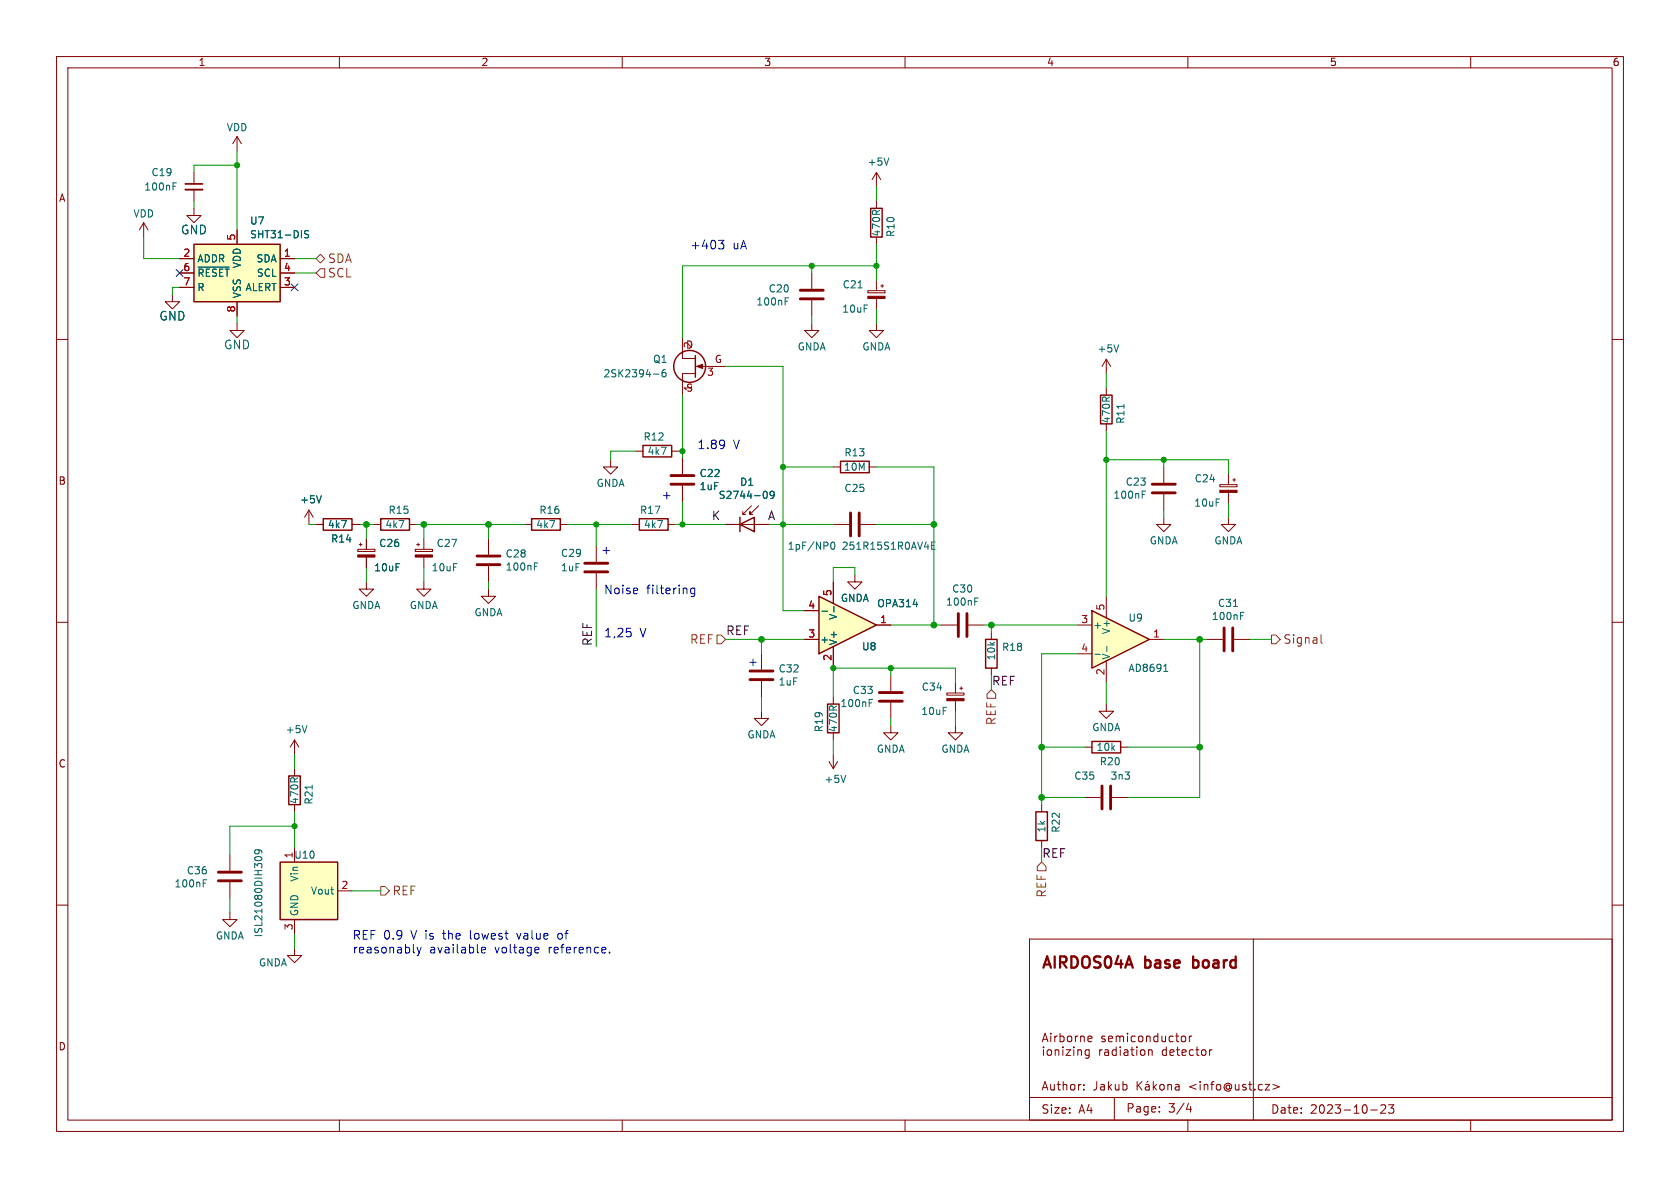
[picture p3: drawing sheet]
<svg xmlns="http://www.w3.org/2000/svg" width="297mm" height="210mm" viewBox="0 0 297 210" stroke-linecap="round" stroke-linejoin="round" font-family="sans-serif">
<g fill="none" stroke="#840000" stroke-width=".18">
<path d="M10 10h277v190h-277zM12 12h273v186h-273zM60 10v2M110 10v2M160 10v2M210 10v2M260 10v2M25.4 39.4l-.8 1.2M25.4 39.4v2.5M25.4 39.4l.8 1.2M34.3 36.8v1.3h1.3l-1.3 1.3-1.3-1.3h1.3M34.3 30.5v2"/>
<path d="M34.3 33.5v2.1M10 60h2M31.7 45.7h2.6M31.7 50.8h2.6M31.7 48.3h2.6M41.9 40.6v2.6M41.9 53.3v2.6M49.5 45.7h2.6M49.5 50.8h2.6M49.5 48.3h2.6M120.6 59.7v3.7h2.3M285 60h2"/>
<path d="M112.4 79.8h1.3M118.7 79.8h1.3M122.9 66h-2.3v3.9M122.9 64.8h5.4M92.7 92.7h1.3M99.1 92.7h1.2M105.4 96.5v2.8M128.3 92.7h7.6M131.3 90.9h.5M132.8 89.4l-1.5 1.5v-.5M134.1 89.4l-1.5 1.5v-.5v.5h.5M147.3 92.7h2.8"/>
<path d="M152.1 92.7h2.8M10 110h2M105.4 101.3v2.8M134.6 115.6v2.8M151.1 101.6v1.3h1.3l-1.3 1.2-1.2-1.2h1.2M157.5 119.4v2.8M166.4 110.5h2.8M171.2 110.5h2.8M213.4 113h2.8M218.2 113h2.8M285 110h2M134.6 125.7v1.3h1.3l-1.3 1.3-1.3-1.3h1.3"/>
<path d="M134.6 120.4v2.8M146.6 134.6l.7 1.3M147.3 123.2v1.3M147.3 129.5v1.3M147.3 133.4v2.5M148.1 134.6l-.8 1.3M157.5 128.3v1.2h1.2l-1.2 1.3-1.3-1.3h1.3M157.5 124.2v2.8M167.4 122.5h3v.4h-3zM168.9 128.3v1.2h1.3l-1.3 1.3-1.3-1.3h1.3M168.9 120.7v1.8M168.9 123.9v1.8"/>
<path d="M169.7 121.7h.5M169.9 121.4v.5M10 160h2M285 160h2M182 166h103v32h-103zM221.6 166v32M60 198v2M110 198v2M160 198v2M182 194h103M184.3 184.2l.5-1.5 .5 1.5M184.5 185.6v1"/>
<path d="M185.1 186.3l.3 .3 .4-.1 .1-.2M185.8 182.7v.1M185.8 183.2v1M186.5 183.2v1M186.5 185.6v1M186.9 183.2h-.3l-.1 .2M187.2 185.8v.8M187.4 183.2h.4l.3 .2M187.4 182.7v1.5M187.9 185.6v1M188.7 183.4l.3-.2h.3l.2 .2M189.3 185.6l-.8 1h.8"/>
<path d="M189.8 185.6v1M190.1 183.2v1M190.5 183.2h-.2l-.2 .2M190.5 185.6v1M191 183.3l.3-.1h.3l.1 1M191 183.2v1M191.2 185.8v.8M191.6 192.6v.1M191.6 191.8v.1M191.8 186.3l.3 .3 .4-.1M192.3 183.7l.7-.2v-.3h-.6l-.1 .7M192.5 185.6v1.2l-.2 .3-.4-.1"/>
<path d="M193 184.1l-.5 .1M194.4 185.6v1M194.8 185.6h-.3l-.1 .3M195.3 183.2h-.3l-.2 .2v.2l.5 .1v.4h-.5M195.3 185.6h.6l.1 1M196 183.7l.7-.2-.1-.3h-.4l-.2 .2v.7h.6M196 185.9l-.5 .1a.29 .29 0 0 0-.2 .3 .29 .29 0 0 0 .2 .3l.5-.1M197 194v4M197.3 183.3l.5-.1 .2 .2M197.3 185.6h-.4l-.3 .3v.4l.2 .2h.5M197.3 183.2v1M197.3 185.1v1.5"/>
<path d="M198 183.4l.2-.2h.3l.1 1M198 183.4v.8M198 185.1v.1M198 185.6v1M198.8 185.6h.5l.1 1M199.3 182.7v.1M199.3 183.2v1M199.4 185.9l-.5 .1a.29 .29 0 0 0-.2 .3 .29 .29 0 0 0 .2 .3l.5-.1M199.9 185.6h.6M200.1 185.1v1.3l.4 .2M200.7 183.2h-.4l-.3 .2v.5l.1 .2h.6M201 185.1v.1"/>
<path d="M201 185.6v1M201 191.2v1.5M201.2 191.8l.7 .9M201.4 183.2h.4l.2 .2v.5l-.2 .3-.4-.1-.1-.2v-.5zM201.8 185.6h.3l.3 .3v.4l-.3 .3-.3-.1-.2-.2v-.4zM201.9 191.2l-.9 .9M202.5 191.8h.6l.1 .9M202.7 183.3l.2-.1h.4v1M202.7 183.2v1M203 191.1l-.3 .2M203 185.7l.3-.1h.3l.1 1M203 185.6v1"/>
<path d="M203.2 192.1h-.5a.29 .29 0 0 0-.2 .3 .29 .29 0 0 0 .2 .3l.5-.1M203.9 191.2v1.5M204 192.1l.5 .6M204.5 191.7l-.6 .6M204.7 183.2h-.4l-.3 .2v.5l.1 .2h.6M204.7 182.7v1.5M205 196.5v.1M205 195.7v.1M205.2 191.8l.3-.1 .3 .3v.4l-.3 .3-.3-.1-.2-.2v-.4zM205.4 183.2l.1 .9 .3 .1 .2-.2M206 183.2v1M206.2 185.6h-.4l-.3 .3v.4l.1 .2h.6"/>
<path d="M206.2 185.1v1.5M206.5 191.8l.2-.1 .3 .1 .1 .9M206.5 191.7v1M206.8 186.1l.7-.2v-.3h-.5l-.2 .2 .1 .7h.6M207.4 183.2h-.4l-.3 .2v.5l.1 .2h.6M207.8 191.8h.6l.1 .9M207.8 183.2h.6M208 185.6h.5M208 182.7v1.2l.4 .3M208.2 185.1v1.3l.3 .2M208.5 192.1h-.5a.29 .29 0 0 0-.3 .3 .29 .29 0 0 0 .3 .3l.5-.1M208.9 183.3l.2-.1 .4 .1 .1 .6-.1 .2-.4 .1-.2-.2z"/>
<path d="M209 186.1l.7-.2-.1-.3h-.4l-.2 .2v.7h.6M210 198v2M210.1 195l-.4 1.1h1M210.3 183.2v1M210.5 195.6v1M210.7 183.2h-.3l-.1 .2M211 185.6h-.5l-.2 .3v.4l.1 .2h.6M211.4 185.6h.6M211.6 185.1v1.3l.4 .2M212.5 185.6h.4l.3 .3v.4l-.3 .3-.4-.1-.1-.2v-.4zM213.8 185.6v1M214.3 185.6h-.3l-.2 .3"/>
<path d="M223.7 191.7h.8l-.8 1h.8M225 191.7l1.2 .4-1.2 .5M242.3 196.2h1.2M244.1 195.4l.6-.1 .2 .1 .1 .3-1 1.1h1M245.5 195.3h.9l-.5 .6 .4 .1v.7l-.2 .1h-.4l-.2-.1M260 198v2"/>
</g>
<path d="M210.9 169.1v2M210.9 171l.2 .1M211.1 169.7l-.2 .1" fill="none" stroke="#840000" stroke-width=".4"/>
<path d="M103.4 99.6h4M150.4 90.7v4M151.9 90.7v4M103.4 101.1h4M132.6 118.6h4.1M169.4 108.5v4M170.9 108.5v4M216.4 111v4.1M217.9 111v4.1M132.6 120.1h4.1M155.4 124h4.1M155.4 122.4h4.1" fill="none" stroke="#840000" stroke-width=".51"/>
<path d="M34.3 43.2h15.2v10.1h-15.2z" fill="#ffffc2" stroke="#ffffc2" stroke-width=".18"/>
<g fill="none" stroke="#840000" stroke-width=".25">
<path d="M34.3 43.2h15.2v10.1h-15.2zM113.7 78.7h5v2.1h-5zM122.9 62.9v3.8M94 91.7h5.1v2h-5.1zM130.8 92.7l2.5-1.3v2.6zM130.8 91.4v2.6M146.3 124.5h2v5h-2z"/>
<circle cx="121.9" cy="64.8" r="2.82"/>
</g>
<g fill="none" stroke="#006464" stroke-width=".18">
<path d="M30.6 32.9h.4M30.6 32.3h.6M35 47.2h5.5M54.6 40.8h-.5l-.2 .1v.4l.5 .2 .2 .3-.3 .2h-.5M115.5 66.1h1M117.6 65.3l-.3 .1a.86 .86 0 0 0 0 1.2l.4-.1 .1-.4-.3-.3h-.2l-.3 .3M135.1 86.9l.1-.1a.68 .68 0 0 1 .5 .7 .68 .68 0 0 1-.5 .6l-.1-.1M136.9 87.4l-.3 .2h-.3l-.2-.2 .2-.5 .3-.1 .2 .2a.84 .84 0 0 1-.3 1.1h-.2M147 95.9l.2-.1a.68 .68 0 0 1 .4 .7 .68 .68 0 0 1-.4 .6 .84 .84 0 0 1-.2-1.2zM164.7 96.4h.4M165.3 95.8h-.6v1.3h.6M172.3 106.3h.5"/>
<path d="M172.3 105.7h.6M218 107.2h.8M219.3 108.9h.4M219.3 108.2h.6M149.5 137.1l-.4 1.2M153.7 124.2h.4M153.7 123.6h.6"/>
</g>
<path d="M32.8 33.5h3" fill="none" stroke="#840000" stroke-width=".33"/>
<path d="M32.8 32.5h3" fill="none" stroke="#840000" stroke-width=".3"/>
<g fill="#840000" stroke="#840000" stroke-width=".18">
<path d="M123.2 64.8l1-.4v.8z"/>
<path d="M167.4 123.5h3v.4h-3z"/>
</g>
<path d="M144.8 105.4l10.1 5.1-10.1 5.1z" fill="#ffffc2"/>
<path d="M144.8 105.4l10.1 5.1-10.1 5.1zM174.2 113h2.1v5.1h-2.1zM183.1 143.5h2.1v5.1h-2.1z" fill="none" stroke="#840000" stroke-width=".25"/>
<g fill="none" stroke="#840000" stroke-width=".18">
<path d="M205.7 91.4v1.3h1.3l-1.3 1.3-1.2-1.3h1.2M205.7 82.6v2.7M205.7 87.4v2.8M215.6 85.7h3.1v.4h-3.1zM217.2 91.4v1.3h1.2l-1.2 1.3-1.3-1.3h1.3M217.2 83.8v1.9M217.2 87v1.9M217.9 84.8h.5M218.2 84.6v.5M142.2 113h2.6M142.2 108h2.6M147.3 102.9v3.8"/>
<path d="M147.3 114.3v3.8M154.9 110.5h2.6M175.3 111.8v1.2M175.3 118.1v1.3M195.6 124.5v1.2h1.2l-1.2 1.3-1.3-1.3h1.3M184.1 142.2v1.3M184.1 148.6v1.3M191.8 141h2.8M196.6 141h2.8"/>
</g>
<path d="M201.9 87.4h.4M201.9 86.8h.6M145.3 108h1M147.4 107.2v1" fill="none" stroke="#006464" stroke-width=".18"/>
<path d="M203.7 87.1h4.1M203.7 85.6h4.1M194.8 138.9v4.1M196.3 138.9v4.1" fill="none" stroke="#840000" stroke-width=".51"/>
<path d="M215.6 86.7h3.1v.3h-3.1z" fill="#840000" stroke="#840000" stroke-width=".18"/>
<path d="M193 108l10.2 5-10.2 5.1z" fill="#ffffc2"/>
<path d="M153.9 36.8h2.1v5.1h-2.1zM194.6 69.9h2v5h-2zM57.1 91.7h5.1v2h-5.1zM67.3 91.7h5.1v2h-5.1zM113 91.7h5.1v2h-5.1zM148.6 81.5h5.1v2.1h-5.1zM193 108l10.2 5-10.2 5.1zM51.1 137.2h2v5h-2zM193 131.1h5.1v2h-5.1zM49.5 152.4h10.2v10.2h-10.2z" fill="none" stroke="#840000" stroke-width=".25"/>
<g fill="none" stroke="#840000" stroke-width=".18">
<path d="M41.9 24.1l-.8 1.3M41.9 24.1v2.6M41.9 24.1l.8 1.3M154.9 30.5v2.5M154.9 35.6v1.2M154.9 30.5l-.7 1.3M154.9 30.5l.8 1.3M30.5 52.1v1.2h1.2l-1.2 1.3-1.3-1.3h1.3M31.7 45.7h2.6M31.7 50.8h2.6M31.7 48.3h2.6M41.9 57.2v1.2h1.3l-1.3 1.3-1.3-1.3h1.3"/>
<path d="M41.9 40.6v2.6M41.9 53.3v2.6M49.5 45.7h2.6M49.5 50.8h2.6M49.5 48.3h2.6M143.5 57.2v1.2h1.3l-1.3 1.3-1.3-1.3h1.3M143.5 48.3v2.8M143.5 53.1v2.8M153.4 51.4h3.1v.4h-3.1zM154.9 57.2v1.2h1.3l-1.3 1.3-1.2-1.3h1.2M154.9 41.9v1.3M154.9 49.5v1.9"/>
<path d="M154.9 52.8v1.8M155.7 50.5h.5M156 50.3v.5M195.6 63.5v2.5M195.6 68.6v1.3M195.6 74.9v1.3M195.6 63.5l-.8 1.3M195.6 63.5l.7 1.3M54.6 90.2l-.8 1.2M54.6 90.2v2.5M54.6 90.2l.8 1.2M55.9 92.7h1.2"/>
<path d="M62.2 92.7h1.3M63.2 97.1h3.1v.4h-3.1zM63.5 96.3h.5M63.8 96v.5M64.8 95.3v1.8M64.8 98.5v1.8M66 92.7h1.3M72.4 92.7h1.3M73.4 97.1h3.1v.4h-3.1zM73.7 96.3h.5M73.9 96v.5M74.9 95.3v1.8"/>
<path d="M74.9 98.5v1.8M86.4 95.3v2.7M107.9 81.3v1.3h1.3l-1.3 1.2-1.2-1.2h1.2M111.8 92.7h1.2M118.1 92.7h1.3M120.6 81v2.8M120.6 85.9v2.7M128.3 92.7h2.5M133.3 92.7h2.6M147.3 82.6h1.3M153.7 82.6h1.2M64.8 102.9v1.2h1.2l-1.2 1.3-1.3-1.3h1.3"/>
<path d="M74.9 102.9v1.2h1.3l-1.3 1.3-1.2-1.3h1.2M86.4 104.1v1.3h1.2l-1.2 1.3-1.3-1.3h1.3M86.4 100.1v2.8M142.2 113h2.6M142.2 108h2.6M147.3 102.9v3.8M147.3 114.3v3.8M154.9 110.5h2.6M190.5 110.5h2.5M190.5 115.6h2.5M195.6 105.4v3.8M195.6 116.8v3.9"/>
<path d="M203.2 113h2.5M52.1 130.8v2.6M52.1 135.9v1.3M52.1 130.8l-.8 1.3M52.1 130.8l.7 1.3M191.8 132.1h1.2M198.1 132.1h1.3M40.6 151.1v2.8M40.6 156v2.8M52.1 142.2v1.3M52.1 149.9v2.5M59.7 157.5h2.5"/>
<path d="M40.6 161.3v1.3h1.3l-1.3 1.2-1.2-1.2h1.2M52.1 167.6v1.3h1.2l-1.2 1.3-1.3-1.3h1.3M52.1 162.6v2.5"/>
</g>
<g fill="none" stroke="#006464" stroke-width=".18">
<path d="M157.1 27.9l-.4 1.3M35 47.2h5.5M54.6 40.8h-.5l-.2 .1v.4l.5 .2 .2 .3-.3 .2h-.5M138.8 53.3h.4M138.8 52.6h.6M151.7 50.9h.7M197.8 61l-.4 1.2M198.7 71.5v.7M56.8 87.6l-.4 1.3M94.5 99.5h.6M135.1 86.9l.1-.1a.68 .68 0 0 1 .5 .7 .68 .68 0 0 1-.5 .6l-.1-.1M136.9 87.4l-.3 .2h-.3l-.2-.2 .2-.5 .3-.1 .2 .2a.84 .84 0 0 1-.3 1.1h-.2"/>
<path d="M94.5 100.1h.4M145.3 108h1M147.4 107.2v1M193.6 115.7h.9M195.7 114.3v.9M205.7 118.7h.8M206 117.6l.1-.2v1.3M54.3 128.3l-.5 1.2M55.2 138.8v.7M35.9 156.1h.5M35.9 155.5h.6M45 151.7a.79 .79 0 0 1 1.3 0"/>
<path d="M45.6 150.2l.2 .3v.3l-.2 .1-.5-.1-.1-.3 .2-.2a.84 .84 0 0 1 1.1 .3v.2"/>
</g>
<g fill="#840000" stroke="#840000" stroke-width=".18">
<path d="M73.4 98.1h3.1v.4h-3.1z"/>
<path d="M63.2 98.1h3.1v.4h-3.1z"/>
<path d="M153.4 52.4h3.1v.4h-3.1z"/>
</g>
<path d="M49.5 152.4h10.2v10.2h-10.2z" fill="#ffffc2" stroke="#ffffc2" stroke-width=".18"/>
<path d="M141.5 52.8h4M141.5 51.3h4M84.3 99.8h4.1M84.3 98.3h4.1M118.6 85.6h4.1M118.6 84.1h4.1M38.6 155.7h4.1M38.6 154.2h4.1" fill="none" stroke="#840000" stroke-width=".51"/>
<path d="M55.9 48.3l.7-.8h.8v1.5h-.8zM55.9 45.7l.7-.7 .8 .7-.8 .8zM126.7 112.3h.8l.8 .7-.8 .8h-.8zM224.8 112.3h.8l.7 .7-.7 .8h-.8zM233.5 112.2v1.3l.3 .2M175.3 121.9l.7 .8v.7h-1.5v-.7zM67.3 156.7h.8l.7 .8-.7 .7h-.8zM184.1 152.4l.8 .8v.7h-1.5v-.7z" fill="none" stroke="#725600" stroke-width=".18"/>
<g fill="none" stroke="#0000c2" stroke-width=".18">
<path d="M127 42.5h1l-.5 .6 .4 .1 .1 .5-.3 .3h-.5M127.9 77.9h.1a1.28 1.28 0 0 1-.1 1.3M128.1 78.4l-.2 .3M110.8 111.1h.7M111.4 111.7l.2 .2-.2 .6M122.8 103.9v1.3l-.3 .3-.3-.1M122.8 104l-.4-.1-.3 .3v.5l.1 .2h.6M73.7 167.4l.4 1.1M74.1 168.5l-.2 .3-.2 .2M74.4 167.4l-.3 1.1M85.1 168l.7-.2v-.3l-.5-.1-.2 .3 .1 .7h.6M94.8 167.4l.4 .1 .1 .3-.7 .2"/>
<path d="M95.2 168.4l-.4 .1M98.7 165.1v.8M107.8 168.3v.2"/>
</g>
<g fill="none" stroke="#009600" stroke-width=".18">
<path d="M34.3 35.6v1.2M41.9 26.7v13.9M41.9 29.2h-7.6v1.3M154.9 33v2.6M25.4 41.9v3.8h6.3M31.7 50.8h-1.2v1.3M41.9 55.9v1.3M52.1 48.3h3.8M52.1 45.7h3.8M143.5 47v1.3M143.5 55.9v1.3M154.9 43.2v6.3"/>
<path d="M154.9 54.6v2.6M154.9 47h-34.3v12.7M112.4 79.8h-4.5v1.5M120 79.8h.6M120.6 69.9v11.1M128.3 64.8h10.1v43.2h3.8M195.6 66v2.6M195.6 76.2v29.2M54.6 92.7h1.3M63.5 92.7h2.5M64.8 92.7v2.6M73.7 92.7h19"/>
<path d="M74.9 92.7v2.6M86.4 92.7v2.6M100.3 92.7h11.5M105.4 92.7v3.8M119.4 92.7h8.9M120.6 88.6v4.1M135.9 92.7h11.4M138.4 82.6h8.9M154.9 92.7h10.2M154.9 82.6h10.2v27.9M195.6 81.3h21.6v2.5M205.7 81.3v1.3"/>
<path d="M205.7 90.2v1.2M217.2 88.9v2.5M64.8 100.3v2.6M74.9 100.3v2.6M86.4 102.9v1.2M105.4 104.1v10.2M128.3 113h13.9M134.6 113v2.6M151.1 101.6v-1.3h-3.8v2.6M157.5 118.1v1.3M157.5 110.5h8.9M174 110.5h16.5"/>
<path d="M175.3 110.5v1.3M190.5 115.6h-6.4v26.6M205.7 113h7.7M212.1 113v28h-12.7M221 113h3.8M52.1 133.4v2.5M134.6 123.2v2.5M147.3 130.8v2.6M157.5 127v1.3M168.9 120.7v-2.6h-21.6v5.1M168.9 125.7v2.6M184.1 132.1h7.7"/>
<path d="M195.6 120.7v3.8M199.4 132.1h12.7M40.6 158.8v2.5M52.1 146.1h-11.5v5M52.1 143.5v6.4M62.2 157.5h5.1M184.1 141h7.7M52.1 165.1v2.5"/>
</g>
<path d="M31.1 47.7l1.3 1.2M32.4 47.7l-1.3 1.2M51.5 50.2l1.2 1.2M52.7 50.2l-1.2 1.2" fill="none" stroke="#000084" stroke-width=".18"/>
<g fill="#009600" stroke="#009600" stroke-width=".18">
<circle cx="120.6" cy="79.8" r=".46"/>
<circle cx="74.9" cy="92.7" r=".51"/>
<circle cx="86.4" cy="92.7" r=".51"/>
<circle cx="120.6" cy="92.7" r=".46"/>
<circle cx="105.4" cy="92.7" r=".46"/>
<circle cx="212.1" cy="113" r=".51"/>
<circle cx="212.1" cy="132.1" r=".51"/>
<circle cx="184.2" cy="141" r=".51"/>
<circle cx="184.2" cy="132.1" r=".51"/>
<circle cx="205.7" cy="81.3" r=".46"/>
<circle cx="147.3" cy="118.1" r=".46"/>
<circle cx="157.5" cy="118.1" r=".46"/>
<circle cx="134.6" cy="113" r=".51"/>
<circle cx="165.1" cy="92.7" r=".51"/>
<circle cx="165.1" cy="110.5" r=".51"/>
<circle cx="175.3" cy="110.5" r=".51"/>
<circle cx="41.9" cy="29.2" r=".46"/>
<circle cx="138.4" cy="92.7" r=".46"/>
<circle cx="138.4" cy="82.6" r=".46"/>
<circle cx="195.6" cy="81.3" r=".46"/>
<circle cx="143.5" cy="47" r=".46"/>
<circle cx="154.9" cy="47" r=".46"/>
<circle cx="52.1" cy="146.1" r=".46"/>
<circle cx="64.8" cy="92.7" r=".51"/>
</g>
<g font-size="2.8" fill="#840000">
<text x="184" y="171.8">AIRDOS04A</text>
<text x="202.5" y="171.8">base</text>
<text x="211.8" y="171.8">board</text>
</g>
<g font-size="2.1" fill="#006464">
<text x="31.9" y="41.6">GND</text>
<text x="28.1" y="56.9">GND</text>
<text x="39.5" y="62">GND</text>
</g>
<g font-size="2.1" fill="#725600">
<text x="57.9" y="46.7">SDA</text>
<text x="57.9" y="49.3">SCL</text>
<text x="121.9" y="114">REF</text>
<text x="226.8" y="114">Signal</text>
<text x="176.3" y="128.3" transform="rotate(-90 176.3 128.3)">REF</text>
<text x="69.3" y="158.5">REF</text>
<text x="185.1" y="158.7" transform="rotate(-90 185.1 158.7)">REF</text>
</g>
<g font-size="2.1" fill="#0000c2">
<text x="121.9" y="44.2">+403</text>
<text x="129.5" y="44.2">uA</text>
<text x="123.2" y="79.5">1.89</text>
<text x="129.6" y="79.5">V</text>
<text x="116.8" y="88.4">+</text>
<text x="107.9" y="98.3" transform="rotate(-90 107.9 98.3)">+</text>
<text x="106.7" y="105.2">Noise</text>
<text x="114.2" y="105.2">filtering</text>
<text x="106.7" y="112.8">1,25</text>
<text x="113.1" y="112.8">V</text>
<text x="132.1" y="117.9">+</text>
<text x="62.2" y="166.2">REF 0.9</text>
<text x="72.7" y="166.2">V is</text>
<text x="78.6" y="166.2">the</text>
<text x="83.5" y="166.2">lowest</text>
<text x="92" y="166.2">value</text>
<text x="99.3" y="166.2">of</text>
<text x="62.2" y="168.7">reasonably</text>
<text x="75.9" y="168.7">available</text>
<text x="87.5" y="168.7">voltage</text>
<text x="97.1" y="168.7">reference.</text>
</g>
<g font-size="2.1" fill="#0f0f0f">
<text x="125.7" y="92.1">K</text>
<text x="135.7" y="92.1">A</text>
<text x="128.3" y="112.4">REF</text>
<text x="104.8" y="114.3" transform="rotate(-90 104.8 114.3)">REF</text>
</g>
<g font-size="2.1" fill="#009600">
<text x="175.3" y="121.3">REF</text>
<text x="184.1" y="151.8">REF</text>
</g>
<g font-size="2.1" fill="#840000">
<text x="184" y="185.7">Airborne</text>
<text x="184" y="193">Author:</text>
<text x="184" y="197.1">Size:</text>
<text x="190.7" y="197.1">A4</text>
<text x="193.2" y="193">Jakub</text>
<text x="199" y="196.9">Page:</text>
<text x="206.5" y="196.9">3/4</text>
<text x="210.3" y="193">&lt;info@ust.cz&gt;</text>
<text x="224.6" y="197.1">Date:</text>
<text x="231.6" y="197.1">2023-10-23</text>
</g>
<g font-size="1.8" fill="#840000">
<text x="35" y="11.9">1</text>
<text x="85" y="11.9">2</text>
<text x="135" y="11.9">3</text>
<text x="185" y="11.9">4</text>
<text x="235" y="11.9">5</text>
<text x="285" y="11.9">6</text>
<text x="10.3" y="35.9">A</text>
<text x="126.3" y="64.4">G</text>
<text x="121.2" y="69.5">S</text>
<text x="10.3" y="85.9">B</text>
<text x="10.3" y="135.9">C</text>
<text x="10.3" y="185.9">D</text>
</g>
<g font-size="1.8" fill="#006464">
<text x="40" y="23.4">VDD</text>
<text x="153.3" y="29.5">+5V</text>
<text x="25.4" y="33.9">100nF</text>
<text x="26.7" y="31.3">C19</text>
<text x="23.5" y="38.6">VDD</text>
<text x="44.1" y="39.9">U7</text>
<text x="155.8" y="41.9" transform="rotate(-90 155.8 41.9)">470R</text>
<text x="34.8" y="46.6">ADDR</text>
<text x="42.8" y="47.5" transform="rotate(-90 42.8 47.5)">VDD</text>
<text x="44.1" y="42.3">SHT31-DIS</text>
<text x="45.3" y="46.6">SDA</text>
<text x="158.3" y="42" transform="rotate(-90 158.3 42)">R10</text>
<text x="34.8" y="49.1">~{RESET}</text>
<text x="34.8" y="51.7">R</text>
<text x="42.8" y="52.8" transform="rotate(-90 42.8 52.8)">VSS</text>
<text x="43.3" y="51.7">ALERT</text>
<text x="45.3" y="49.1">SCL</text>
<text x="135.8" y="51.9">C20</text>
<text x="148.9" y="51.2">C21</text>
<text x="133.6" y="54.2">100nF</text>
<text x="148.8" y="55.5">10uF</text>
<text x="115.4" y="64.4">Q1</text>
<text x="140.9" y="62.1">GNDA</text>
<text x="152.4" y="62.1">GNDA</text>
<text x="193.9" y="62.5">+5V</text>
<text x="106.6" y="66.9">2SK2394-6</text>
<text x="196.4" y="74.9" transform="rotate(-90 196.4 74.9)">470R</text>
<text x="199" y="75" transform="rotate(-90 199 75)">R11</text>
<text x="113.7" y="78.1">R12</text>
<text x="114.4" y="80.6">4k7</text>
<text x="149.1" y="83.4">10M</text>
<text x="149.2" y="80.9">R13</text>
<text x="53" y="89.2">+5V</text>
<text x="105.4" y="86.3">GNDA</text>
<text x="123.6" y="86.8">1uF</text>
<text x="123.6" y="84.5">C22</text>
<text x="127" y="88.4">S2744-09</text>
<text x="130.7" y="86.1">D1</text>
<text x="149.2" y="87.2">C25</text>
<text x="196.7" y="88.4">100nF</text>
<text x="198.9" y="86.1">C23</text>
<text x="211" y="89.8">10uF</text>
<text x="211.1" y="85.5">C24</text>
<text x="57.9" y="93.6">4k7</text>
<text x="68" y="93.6">4k7</text>
<text x="68.6" y="91">R15</text>
<text x="94.7" y="93.6">4k7</text>
<text x="95.3" y="91">R16</text>
<text x="113" y="91">R17</text>
<text x="113.7" y="93.6">4k7</text>
<text x="58.4" y="96.1">R14</text>
<text x="66" y="101.2">10uF</text>
<text x="66.9" y="96.9">C26</text>
<text x="76.2" y="101.2">10uF</text>
<text x="77.1" y="96.9">C27</text>
<text x="89.3" y="101.1">100nF</text>
<text x="89.3" y="98.8">C28</text>
<text x="99.1" y="101.2">1uF</text>
<text x="99.1" y="98.7">C29</text>
<text x="139.1" y="97.4">1pF/NP0</text>
<text x="148.9" y="97.4">251R15S1R0AV4E</text>
<text x="203.2" y="96.4">GNDA</text>
<text x="214.6" y="96.4">GNDA</text>
<text x="62.2" y="107.9">GNDA</text>
<text x="72.3" y="107.9">GNDA</text>
<text x="148.5" y="106.6">GNDA</text>
<text x="155" y="107.5">OPA314</text>
<text x="167.1" y="107.3">100nF</text>
<text x="168.2" y="105">C30</text>
<text x="215.2" y="107.5">C31</text>
<text x="83.8" y="109.1">GNDA</text>
<text x="144.9" y="113.9">+</text>
<text x="148.2" y="109.7" transform="rotate(-90 148.2 109.7)">V-</text>
<text x="193.2" y="111.4">+</text>
<text x="196.4" y="112.2" transform="rotate(-90 196.4 112.2)">V+</text>
<text x="199.4" y="110.1">U9</text>
<text x="214.1" y="109.8">100nF</text>
<text x="137.6" y="119.1">C32</text>
<text x="148.2" y="114.2" transform="rotate(-90 148.2 114.2)">V+</text>
<text x="152.3" y="115.2">U8</text>
<text x="176.1" y="116.8" transform="rotate(-90 176.1 116.8)">10k</text>
<text x="177" y="115.3">R18</text>
<text x="196.4" y="116.7" transform="rotate(-90 196.4 116.7)">V-</text>
<text x="199.4" y="119">AD8691</text>
<text x="137.6" y="121.4">1uF</text>
<text x="148.5" y="125.2">100nF</text>
<text x="150.7" y="122.9">C33</text>
<text x="162.8" y="122.3">C34</text>
<text x="50.4" y="129.8">+5V</text>
<text x="132" y="130.7">GNDA</text>
<text x="145.6" y="129.5" transform="rotate(-90 145.6 129.5)">R19</text>
<text x="148.2" y="129.6" transform="rotate(-90 148.2 129.6)">470R</text>
<text x="162.8" y="126.6">10uF</text>
<text x="193" y="129.5">GNDA</text>
<text x="154.9" y="133.3">GNDA</text>
<text x="166.3" y="133.3">GNDA</text>
<text x="193.8" y="132.9">10k</text>
<text x="194.3" y="135.5">R20</text>
<text x="52.9" y="142.3" transform="rotate(-90 52.9 142.3)">470R</text>
<text x="55.5" y="142.3" transform="rotate(-90 55.5 142.3)">R21</text>
<text x="145.7" y="138.6">+5V</text>
<text x="189.8" y="138">C35</text>
<text x="196.2" y="138">3n3</text>
<text x="185" y="147.3" transform="rotate(-90 185 147.3)">1k</text>
<text x="187.6" y="147.3" transform="rotate(-90 187.6 147.3)">R22</text>
<text x="32.9" y="154.8">C36</text>
<text x="51.8" y="151.8" transform="rotate(-90 51.8 151.8)">1</text>
<text x="51.9" y="152">U10</text>
<text x="52.9" y="156" transform="rotate(-90 52.9 156)">Vin</text>
<text x="30.8" y="157.1">100nF</text>
<text x="54.9" y="158.3">Vout</text>
<text x="38.1" y="166.3">GNDA</text>
<text x="46.6" y="165.8" transform="rotate(-90 46.6 165.8)">ISL21080DIH309</text>
<text x="52.9" y="162.1" transform="rotate(-90 52.9 162.1)">GND</text>
<text x="45.7" y="171">GNDA</text>
</g>
<g font-size="1.8" fill="#a90000">
<text x="32.3" y="45.5">2</text>
<text x="41.7" y="42.6" transform="rotate(-90 41.7 42.6)">5</text>
<text x="50.1" y="45.5">1</text>
<text x="32.3" y="48">6</text>
<text x="32.3" y="50.5">7</text>
<text x="50.1" y="50.5">3</text>
<text x="50.1" y="48">4</text>
<text x="41.7" y="55.3" transform="rotate(-90 41.7 55.3)">8</text>
<text x="122.6" y="61.7" transform="rotate(-90 122.6 61.7)">2</text>
<text x="122.6" y="69.3" transform="rotate(-90 122.6 69.3)">1</text>
<text x="124.9" y="66.8">3</text>
<text x="142.8" y="107.7">4</text>
<text x="147.1" y="105.5" transform="rotate(-90 147.1 105.5)">5</text>
<text x="142.8" y="112.8">3</text>
<text x="155.5" y="110.2">1</text>
<text x="191.1" y="110.2">3</text>
<text x="195.3" y="108" transform="rotate(-90 195.3 108)">5</text>
<text x="203.8" y="112.8">1</text>
<text x="147.1" y="116.9" transform="rotate(-90 147.1 116.9)">2</text>
<text x="191.1" y="115.3">4</text>
<text x="195.3" y="119.5" transform="rotate(-90 195.3 119.5)">2</text>
<text x="60.3" y="157.2">2</text>
<text x="51.8" y="164.5" transform="rotate(-90 51.8 164.5)">3</text>
</g>
</svg>
